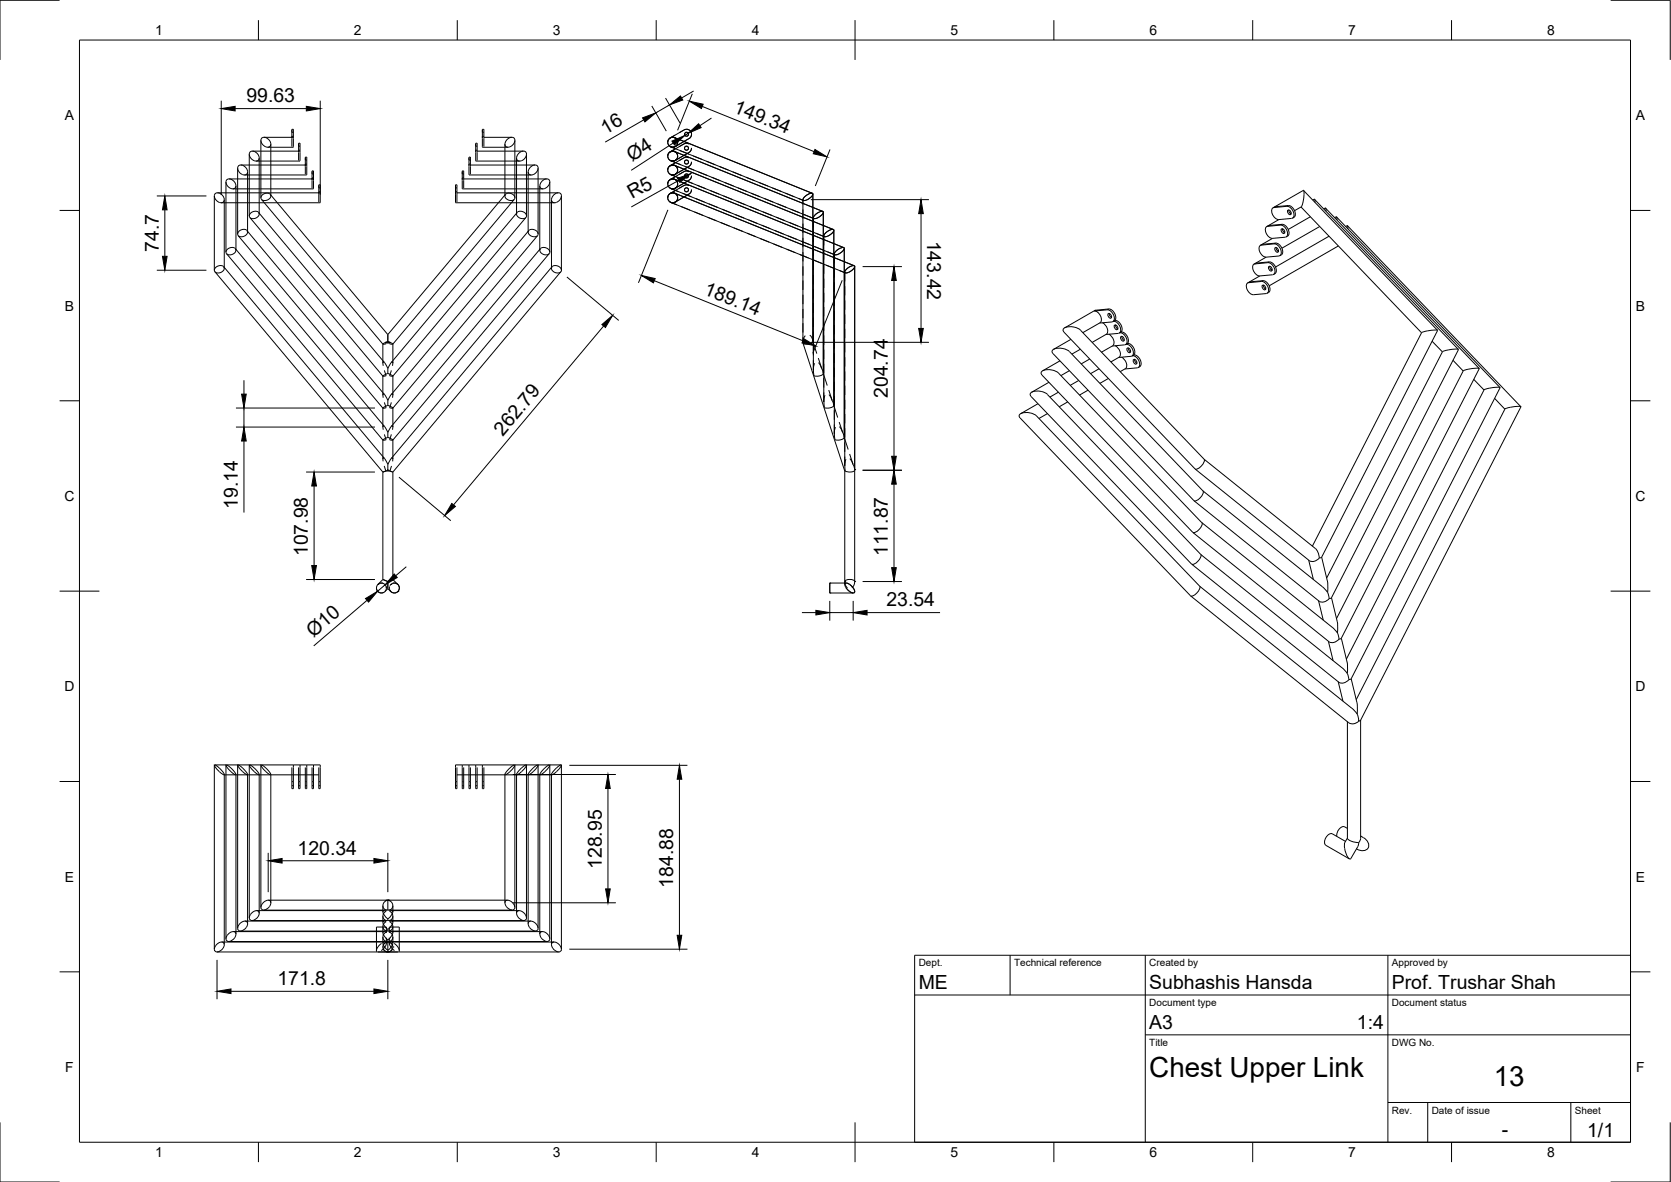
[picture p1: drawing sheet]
<svg xmlns="http://www.w3.org/2000/svg" width="420mm" height="297mm" viewBox="0 0 420 297" stroke-linecap="round" stroke-linejoin="round" font-family="sans-serif">
<!-- layer: Hidden -->
<g fill="none" stroke="#000" stroke-width=".25">
<path d="M62.7 38.8a1.66 1.66 0 0 0 2.3 1.5l.2-.6M65.6 35.3a1.66 1.66 0 0 0 2.3 1.5l.2-.6M65.6 38h2.5M67.3 37h.8M73.4 34.5h.1M73.4 32.7v.5h.4M73.8 36.8v.2M73.8 34.3h-.4v.4M75.1 38h.1M75.1 36.2v.5h.3M75.4 37.7h-.3v.4M76.8 39.7v.5h.3"/>
<path d="M117.9 39.7v.5h.4M119.6 36.2v.5h.4M120 37.7h-.4v.4M121.3 32.7v.5h.4M121.7 34.3h-.4v.4M127 38h2.5M127 37h.7M129.5 35.3a1.61 1.61 0 0 1-2.4 1.4l-.1-.5M132.4 38.8a1.6 1.6 0 0 1-2.4 1.4l-.1-.5M167.9 35.9l.2 .6 .6 .4M167.9 39.4l.2 .5 .6 .5M168.5 36.8l.6 .2 .7-.2"/>
<path d="M168.5 38.1h.1M168.5 38.1l-.5 .5-.1 .7M168.5 34.7l.7-.2 .6 .2M168.5 34.7l-.5 .5-.1 .6M168.5 38.1l.7-.1 .6 .2M168.7 36.9l1.2 .5M169.1 38l-.6 .1M169.1 37h.1M169.1 38h.1M169.1 34.5h.1M169.6 38.1l.6 .4 .2 .6M169.6 38.1a1.25 1.25 0 0 1 .8 1.1 1.25 1.25 0 0 1-.6 1.1"/>
<path d="M169.6 34.6l.6 .4 .2 .6M169.6 38.1l-.5-.1-.8 .3M169.6 34.6l-.7-.1-.6 .3M169.6 38.1l2.4 .9-2.2 1.3M169.6 34.6l2.4 .9-2.2 1.3M169.7 37.5l-1.2 .6M169.7 34l-1.2 .7M170 36.7l-.6 .3-.7-.1M170.4 35.7l-.2 .7-.4 .4M170.4 39.2l-.2 .6-.4 .5M171 37.9l2.2 .8M172.6 32.5l-1.8 .9"/>
<path d="M172.6 33.2a.51 .51 0 0 1 .5 .5 .51 .51 0 0 1-.5 .6M173.2 38.3l-.4 .3M173.3 36.2l-1.1-.1-2.3 1.3M173.3 39.7l-1.1-.2-2.3 1.4M173.9 37.2l-.2 .6-.5 .5 .5-.5zM174.3 39.2l2.2 .9M53.9 49.2a1.66 1.66 0 0 0 2.3 1.5l.2-.5M55.6 51h.8M56.8 45.7a1.67 1.67 0 0 0 2.3 1.6l.2-.6M56.8 48.5h2.5M56.8 51h2.5M58.5 47.5h.8"/>
<path d="M59.8 42.3a1.66 1.66 0 0 0 2.2 1.5l.3-.6M59.8 45h2.5M59.8 47.5h2.5M59.8 48.5h2.5M59.8 51h2.5M61.5 44h.8M62.1 58a1.25 1.25 0 0 1-.4 1.2 1.25 1.25 0 0 1-1.2 .3l-.6-.3M62.3 58.1v.2M62.7 41.5h2.5M62.7 44h2.5M62.7 45h2.5M62.7 47.5h2.5"/>
<path d="M62.7 48.5h2.5M62.7 51h2.5M64.4 40.5h.8M65 53.4a1.25 1.25 0 0 1-.3 1.3 1.25 1.25 0 0 1-1.3 .2l-.6-.2M65.2 53.6v.2M65.6 40.5h2.5M65.6 41.5h2.5M65.6 44h2.5M65.6 45h2.5M65.6 47.5h2.5M65.6 48.5h2.5M66.5 51h3.2"/>
<path d="M68 48.9a1.34 1.34 0 0 1-.6 1.3 1.34 1.34 0 0 1-1.5 .1l-.2-.2M68.1 49v.2M75.4 40.3v.2M76.8 41.5h.1M77.1 43.8v.2M77.1 41.2h-.3v.4M78.5 45h.1M78.5 43.1v.6h.3M78.8 47.3v.2M78.8 44.7h-.3v.4M80.2 48.5h.1M80.2 46.6v.6h.3"/>
<path d="M80.5 50.8v.2M80.5 48.2h-.3v.4M114.5 46.6v.6h.4M114.9 48.2h-.4v.4M116.2 43.1v.6h.4M116.6 44.7h-.4v.4M118.3 41.2h-.4v.4M125.3 51h3.3M127 40.5h2.5M127 41.5h2.5M127 44h2.5M127 45h2.5"/>
<path d="M127 47.5h2.5M127 48.5h2.5M127 49v.2M127.1 48.9a1.34 1.34 0 0 0 .5 1.3 1.34 1.34 0 0 0 1.5 .1l.2-.2M129.9 40.5h.8M129.9 41.5h2.5M129.9 44h2.5M129.9 45h2.5M129.9 47.5h2.5M129.9 48.5h2.5M129.9 51h2.5M129.9 53.6v.2"/>
<path d="M130 53.4a1.25 1.25 0 0 0 .4 1.3 1.25 1.25 0 0 0 1.3 .2l.5-.2M132.8 44h.8M132.8 45h2.5M132.8 47.5h2.5M132.8 48.5h2.5M132.8 51h2.5M132.8 58.1v.2M132.9 58a1.25 1.25 0 0 0 .4 1.2 1.25 1.25 0 0 0 1.3 .3l.6-.3M135.3 42.3a1.59 1.59 0 0 1-2.3 1.4l-.2-.5M135.7 47.5h.8M135.7 48.5h2.5M135.7 51h2.5"/>
<path d="M138.2 45.7a1.64 1.64 0 0 1-2.3 1.5l-.2-.5M138.7 51h.7M141.2 49.2a1.6 1.6 0 0 1-2.4 1.5l-.1-.5M167.9 46.3l.2 .7 .6 .4M167.9 49.8l.2 .6 .6 .5M167.9 42.8l.2 .6 .6 .5M168.5 40.3l.6 .2 .7-.2M168.5 43.8l.6 .2 .7-.2M168.5 47.3l.6 .2 .7-.2M168.5 50.7l.6 .3 .7-.2M168.5 41.6h.1M168.5 41.6l-.5 .6-.1 .6"/>
<path d="M168.5 45.1h.1M168.5 45.1l-.5 .6-.1 .6M168.5 48.6h.1M168.5 48.6l-.5 .6-.1 .5M168.5 41.6l.7-.1 .6 .2M168.5 45.1l.7-.1 .6 .2M168.5 48.6l.7-.1 .6 .1M168.7 40.4l2.5 1M168.7 43.9l2.2 .9M168.7 47.4l1.8 .7M168.7 50.9l1.5 .6M169.1 41.5l-.6 .1"/>
<path d="M169.1 45l-.6 .1M169.1 48.5l-.6 .1M169.1 40.5h.1M169.1 44h.1M169.1 47.5h.1M169.1 51h.1M169.1 41.5h.1M169.1 45h.1M169.1 48.5h.1M169.6 41.6l.6 .4 .2 .6M169.6 41.6a1.25 1.25 0 0 1 .8 1 1.25 1.25 0 0 1-.6 1.2M169.6 45a1.25 1.25 0 0 1 .8 1.1 1.25 1.25 0 0 1-.6 1.2"/>
<path d="M169.6 48.5l.6 .5 .2 .6M169.6 41.6l-.7-.1-.6 .3M169.6 45h-.7l-.6 .3M169.6 48.5h-.7l-.6 .3M169.6 41.6l2.4 .9-2.2 1.3M169.6 45l2.4 1-2.2 1.3M169.6 48.5l2.4 1-2.2 1.3M169.6 48.5a1.26 1.26 0 0 1 .2 2.3M169.7 40.9l-1.2 .7M169.7 44.4l-1.2 .7M169.7 47.9l-1.2 .7M170 40.2l-.6 .3-.7-.1"/>
<path d="M170 43.7l-.6 .2h-.7M170 47.2l-.6 .2h-.7M170 50.6l-.6 .3h-.7M170.4 42.7l-.2 .6-.4 .5M170.4 49.6l-.2 .7-.4 .5M171.3 51.9l2.2 .9M171.6 48.6l2.2 .9M172 45.2l2.2 .9M172 43.1l.7-.1 .6 .2-.6-.2zM172 43.1l-2.1 1.3M172 43.1l-1.2 .7M172.3 41.9l2.2 .9"/>
<path d="M173.2 45.3l-.4 .3M173.3 46.7l-.6-.3-.5 .1-2.3 1.3M173.9 40.7l-.3 .8-.8 .6M173.9 44.2l-.2 .6-.5 .5 .5-.5zM173.9 47.6l-.3 .9-.8 .5M174.6 53.2l2.2 1M174.9 49.9l2.2 .9M175.3 46.6l2.2 .8M175.6 43.2l2.2 .9M177.6 40.5l2.2 .9M177.9 54.6l2.2 .9M178.2 51.2l2.3 .9"/>
<path d="M178.6 47.9l2.2 .9M178.9 44.5l2.2 .9M180.9 41.9l2.3 .8M181.2 55.9l2.2 .9M181.6 52.6l2.2 .9M181.9 49.2l2.2 .9M182.2 45.9l2.3 .9M184.3 43.2l2.2 .9M184.5 57.3l2.3 .9M184.9 53.9l2.2 .9M185.2 50.6l2.2 .9M185.6 47.2l2.2 .9"/>
<path d="M187.6 44.5l2.2 .9M187.9 58.6l2.2 .9M188.2 55.3l2.2 .8M188.5 51.9l2.3 .9M188.9 48.6l2.2 .9M190.9 45.9l2.2 .9M191.2 60l2.2 .8M191.5 56.6l2.2 .9M191.9 53.2l2.2 .9M192.2 49.9l2.2 .9M194.2 47.2l2.2 .9M194.8 57.9l2.2 .9"/>
<path d="M195.2 54.6l2.2 .9M195.5 51.2l2.2 .9M197.5 48.5l2.2 1M198.1 59.3l2.2 .9M198.5 55.9l2.2 .9M198.8 52.6l2.2 .9M201.8 57.3l2.2 .9M201.9 51.1l2.5 1v2.7M201.9 54.6l2.5 1v2.7M201.9 58.1l2.5 1v2.7M201.9 50.2v15.5M203.5 48.7l-.5 .2a1.55 1.55 0 0 0-1 1.4l-1.2-.4"/>
<path d="M203.5 48.7l-.5 .2a1.52 1.52 0 0 0-1 1.4 2.53 2.53 0 0 0 2.4-1.5M204.3 48.6l-.8 .1M204.5 55.7l2.5 1v2.7M204.5 59.1l2.5 1.1v2.7l-2.2-1M204.5 54.7v7.2M206.1 53.2l-.5 .3a1.15 1.15 0 0 0-.9 1.4l-2.6-1M206.1 53.2l-.5 .3a1.45 1.45 0 0 0-1 1.4 2.53 2.53 0 0 0 2.4-1.6M206.9 53.1l-.8 .1M207.1 59.3v7.1M208.7 57.8l-.5 .2a1.15 1.15 0 0 0-.9 1.5l-2.2-.9M208.7 57.8l-.7 .4a1.18 1.18 0 0 0-.8 1.2 2.56 2.56 0 0 0 2.5-1.5M209.5 57.7l-.8 .1"/>
<path d="M56.3 67a1.36 1.36 0 0 1-.6 1.4 1.36 1.36 0 0 1-1.5 .1l-.2-.2M56.4 67.2v.2M59.2 62.5a1.34 1.34 0 0 1-.6 1.4 1.34 1.34 0 0 1-1.5 0l-.1-.2M59.3 62.7v.2M135.7 62.7v.2M135.9 62.5a1.34 1.34 0 0 0 .5 1.4 1.34 1.34 0 0 0 1.5 0l.2-.2M138.7 67.2v.2M138.8 67a1.36 1.36 0 0 0 .6 1.4 1.36 1.36 0 0 0 1.4 .1l.2-.2M194.5 61.3l2.2 .9M197.8 62.6l2.2 .9M201.1 64l2.2 .8M201.4 60.6l2.3 .9"/>
<path d="M201.9 61.6l2.5 1v2.7M201.9 66.9v2.4M201.9 70.5v2.4M201.9 74v2.4M201.9 77.6v2.4M204.4 65.3l2.2 .9M204.5 62.6l2.5 1.1v2.6M204.5 61.9v3.4M204.5 65.5v2.4M204.5 69.1v2.4M204.5 72.7v2.3M204.5 76.2v2.4"/>
<path d="M204.5 79.8v2.4M207.1 66.4v2.4M207.1 70v2.4M207.1 73.6v2.4M207.1 77.2v2.3M207.1 60.2l2.6 1v2.7M207.1 63.7l2.6 1v2.7M207.7 66.6l2.2 .9M209.8 63.8v6M209.8 71v2.3M209.8 74.5v2.4M209.8 78.1v2.4"/>
<path d="M209.8 64.8l2.5 1v2.7M211.3 62.3l-.4 .3a1.55 1.55 0 0 0-1.1 1.4l-1.7-.7M211.3 62.3l-.6 .4a1.22 1.22 0 0 0-.8 1.3 2.56 2.56 0 0 0 2.4-1.6M212.1 62.2l-.8 .1M212.4 68.4v2.3M212.4 71.9v2.4M212.4 75.5v2.3M212.4 79v2.4M214 66.9l-.7 .4a1.02 1.02 0 0 0-.8 1.3l-1.4-.6M214 66.9l-.7 .4a1.22 1.22 0 0 0-.8 1.2h.8l.7-.4 .9-1.1M214.8 66.8l-.8 .1M96.3 94.5h.1"/>
<path d="M96.3 90.6v.7M96.3 98.7v.6M96.6 93.1l.5 1.3-.8 .1M96.7 91.1l-.3-.2-.1 .1 .1 .9M96.7 99.2l-.3-.2v1M97 86h.5M97 86l.1 .4-.8 .1M97 86l.5 .2M97.5 86h.6M97.5 84.1v1.9M97.5 86v.2M98.1 86l-.6 .2"/>
<path d="M98.1 86l-.1 .4 .8 .1M98.4 91.1l.2-.2 .1 .1v.9M98.4 99.2l.3-.2v1M98.4 93.1l-.4 1.3 .8 .1M98.8 90.6v.7M98.8 98.7v.6M98.8 86.5h.1M98.8 94.5h.1M201.9 86v.2M201.9 81.2v2.4M201.9 84.8v1.2M202.5 84.4l-.4 .6-.2 1"/>
<path d="M203.6 84.2l.5 .6 .3 1.1M204.5 90.5v2.5l.3-1.7M204.5 83.4v2.4M204.5 86.9v2.4M204.5 86.2l.9 2.7M205.8 90l.8 2.6M205.8 91.1l.8 1.5M206.6 92.6l.4 1.2M207 93.8v.1M207.1 98.6v2.4l.4-1.7M207.1 80.7v2.4M207.1 84.3v2.4"/>
<path d="M207.1 87.9v2.4M207.1 91.4v2.4M207.1 95v2.4M207.1 94.2l.9 2.7M208.4 98l.9 2.7M208.4 99.2l.9 1.5M209.8 81.7v2.3M209.8 85.2v2.4M209.8 88.8v2.4M209.8 92.4v2.4M209.8 96v2.3M209.8 99.5v2.4"/>
<path d="M212.4 82.6v2.4M212.4 86.2v2.3M212.4 89.8v2.3M212.4 93.3v2.4M212.4 96.9v2.4M96.3 102.6h.1M96.3 106.7v.6M96.3 114.7v.7M96.6 117.1l.4 1.2M96.6 101.1l.5 1.4h-.8M96.6 109.2l.5 1.3-.8 .1M96.7 107.2l-.3-.2v1"/>
<path d="M96.7 115.2l-.3-.2-.1 .1v.8M97 118.3l-.7 .3M97 118.3h1M98 118.3l.8 .3M98.4 107.2l.3-.2v1M98.4 115.2l.2-.2 .1 .1v.8M98.4 101.1l-.4 1.4h.8M98.4 109.2l-.4 1.3 .8 .1M98.4 117.1l-.4 1.2M98.8 102.6h.1M98.8 106.7v.6M98.8 114.7v.7"/>
<path d="M209.3 100.7l.3 1.2M209.6 101.9h.1M209.8 106.7v2.3l.3-1.6M209.8 103.1v2.4M209.8 102.3l.8 2.6M211 106.1l.9 2.6M211.1 107.2l.8 1.5M211.9 108.7l.4 1.3M212.3 109.9v.1M212.4 114.8v2.3l.3-1.7M212.4 100.5v2.3M212.4 104v2.4"/>
<path d="M212.4 107.6v2.4M212.4 111.2v2.4M212.4 110.3l.9 2.7M212.5 118.3l-.1 .1M213.6 114.1l.9 2.6M213.7 115.3l.8 1.4M214.5 116.7l.4 1.3M214.9 118h.1M214.9 118v.2M94.7 147.8a1.25 1.25 0 0 0 1.8 1.1M95.3 146.7a1.25 1.25 0 0 1 1.9 1.1M96.3 145.6l1.2 .5"/>
<path d="M96.3 146.6l-.7-.1-.6 .4M97.1 147.4v.6l-.3 .7M97.5 146.1v1.8M98 147.4l-.1 .6 .4 .7M98 148.3a1.25 1.25 0 0 0 2 .4M98.3 146.9h.1M98.8 146.6l.6-.1 .6 .4a1.25 1.25 0 0 0-2 .3M98.8 145.6l-1.3 .5M208.6 146.5h.1M208.6 149h.1M212.4 146.1l.2 1 .5 .6M212.4 146.1h.1"/>
<path d="M212.4 146.5v.4M212.5 146.6a2.09 2.09 0 0 1 2.3 1.6l.1 .5M212.7 147.7l1 1M212.8 146.5a.68 .68 0 0 0-.4 .6 .68 .68 0 0 0 .4 .7l.9 .9M213.7 148.7l.8 .3zM214.9 146.1l-.2 1-.5 .6M214.9 146.1h.1M54 192.2a4.9 4.9 0 0 1 2.4 2.5h-.1M56.4 194.6v.1M56.9 192.2a4.9 4.9 0 0 1 2.4 2.5h-2.5M59.3 194.6v.1M59.8 192.2a5.1 5.1 0 0 1 2.4 2.5h-2.4"/>
<path d="M62.3 194.6v.1M62.8 192.2a4.9 4.9 0 0 1 2.4 2.5h-2.5M65.2 194.6v.1M65.7 192.2a4.9 4.9 0 0 1 2.4 2.5h-2.5M68.1 194.6v.1M73.4 196.4h.4M73.4 197.4h.4M73.4 194.7h.4M75.1 196.4h.3M75.1 197.4h.3M75.1 194.7h.3M76.8 196.4h.3"/>
<path d="M76.8 197.4h.3M76.8 194.7h.3M78.5 196.4h.3M78.5 197.4h.3M78.5 194.7h.3M80.2 196.4h.3M80.2 197.4h.3M114.5 196.4h.4M114.5 197.4h.4M116.2 196.4h.4M116.2 197.4h.4M116.2 194.7h.4"/>
<path d="M117.9 196.4h.4M117.9 197.4h.4M117.9 194.7h.4M119.6 196.4h.4M119.6 197.4h.4M119.6 194.7h.4M121.3 196.4h.4M121.3 197.4h.4M121.3 194.7h.4M127 194.6v.1M129.3 192.2a4.9 4.9 0 0 0-2.3 2.5h2.5M129.9 194.6v.1"/>
<path d="M132.3 192.2a4.9 4.9 0 0 0-2.4 2.5h2.5M132.8 194.6v.1M135.2 192.2a5.1 5.1 0 0 0-2.4 2.5h2.5M135.7 194.6v.1M138.1 192.2a4.9 4.9 0 0 0-2.3 2.5h2.4M138.7 194.6v.1M141.1 192.2a4.9 4.9 0 0 0-2.4 2.5M55.7 236.7h.7M56.4 237.4a.86 .86 0 0 0-.7-.7 .86 .86 0 0 0-.9 .4l-.6 .6-.3 .9M58.7 234.1h.6M59.3 234.8a.88 .88 0 0 0-.7-.7 .88 .88 0 0 0-.9 .3l-.7 .9-.2 .6M61.6 231.5h.7"/>
<path d="M62.3 232.1a.88 .88 0 0 0-.7-.7 .88 .88 0 0 0-1 .4l-.7 .8-.1 .7M64.5 228.8h.7M65.2 229.5a.86 .86 0 0 0-.7-.7 .86 .86 0 0 0-.9 .4l-.6 .6-.3 .9M67.4 226.2h.7M68.1 226.9a.87 .87 0 0 0-.7-.7 .87 .87 0 0 0-.9 .4l-.7 .8-.2 .7M94.7 234v-1h2.5v1.4M94.7 234.1v2.5M94.7 236.7v2.2M95 239.2h5M95.9 237.1h-.1a1.96 1.96 0 0 0-1 2M96.3 229.2a.46 .46 0 0 1 .3-.4 .46 .46 0 0 1 .5 .2 1.21 1.21 0 0 0-.8 1.3 1.21 1.21 0 0 0 1.1 1M96.3 231.8a.46 .46 0 0 1 .3-.4 .46 .46 0 0 1 .5 .2 1.22 1.22 0 0 0-.8 1.3 1.22 1.22 0 0 0 1.1 1.1"/>
<path d="M96.3 234.4a.46 .46 0 0 1 .3-.3 .46 .46 0 0 1 .5 .1 1.22 1.22 0 0 0-.8 1.3 1.22 1.22 0 0 0 1.1 1.1M96.3 238h.1M96.3 227.6v1.1M96.3 230.2v1.1M96.3 232.9v1.1M96.3 235.5v1.1M96.3 228.8h.3M96.3 231.5h.3M96.3 234.1h.3M96.3 236.7h.3M96.4 238.6l.4 .4 .7 .2M96.8 236.7h.7"/>
<path d="M97 226.3l.1 .1a1.21 1.21 0 0 0-.8 1.3 1.21 1.21 0 0 0 1.1 1M97 236.8a.44 .44 0 0 0-.4-.1 .44 .44 0 0 0-.3 .4M97 236.8a1.25 1.25 0 0 0-.7 1.4 1.25 1.25 0 0 0 1.2 1M97 236.8a2.02 2.02 0 0 1-1.1 2.1M97 236.8h1M97.2 235.6v1.5M97.4 226.2h.3M97.5 226.2l.6 .1M97.5 226.2l-.5 .1M97.5 236.7v2.1M97.5 236.7l-.7 .2-.4 .5M97.5 236.7l.7 .2 .4 .5"/>
<path d="M97.5 239.2h.1M97.9 235.6v1.5M98 236.8a.44 .44 0 0 1 .5-.1 .44 .44 0 0 1 .3 .4M98 236.8a1.25 1.25 0 0 1 .8 1.4 1.25 1.25 0 0 1-1.2 1M98 236.8a2.02 2.02 0 0 0 1.2 2.1M98.1 226.3l-.1 .1a1.21 1.21 0 0 1 .8 1.3 1.21 1.21 0 0 1-1.1 1M98.4 228.8h.4M98.4 231.5h.4M98.4 234.1h.4M98.4 236.7h.4M98.6 238.6l-.4 .4-.7 .2M98.8 229.2a.46 .46 0 0 0-.4-.4 .46 .46 0 0 0-.4 .2 1.21 1.21 0 0 1 .8 1.3 1.21 1.21 0 0 1-1.1 1"/>
<path d="M98.8 231.8a.46 .46 0 0 0-.4-.4 .46 .46 0 0 0-.4 .2 1.22 1.22 0 0 1 .8 1.3 1.22 1.22 0 0 1-1.1 1.1M98.8 234.4a.46 .46 0 0 0-.4-.3 .46 .46 0 0 0-.4 .1 1.22 1.22 0 0 1 .8 1.3 1.22 1.22 0 0 1-1.1 1.1M98.8 238h.1M98.8 227.6v1.1M98.8 230.2v1.1M98.8 232.9v1.1M98.8 235.5v1.1M99.1 237.1h.1a1.96 1.96 0 0 1 1.1 2M100.4 234v-1h-2.5v1.4M100.4 234.1v2.5M100.4 236.7v2.2M127 226.9a.87 .87 0 0 1 .6-.7 .87 .87 0 0 1 .9 .4l.8 .8 .2 .7"/>
<path d="M127 226.2h.6M129.9 229.5a.86 .86 0 0 1 .7-.7 .86 .86 0 0 1 .9 .4l.6 .6 .3 .9M129.9 228.8h.7M132.8 232.1a.88 .88 0 0 1 .7-.7 .88 .88 0 0 1 .9 .4l.7 .8 .2 .7M132.8 231.5h.7M135.7 234.8a.88 .88 0 0 1 .7-.7 .88 .88 0 0 1 .9 .3l.7 .9 .2 .6M135.7 234.1h.7M138.7 237.4a.86 .86 0 0 1 .6-.7 .86 .86 0 0 1 1 .4l.5 .6 .4 .9M138.7 236.7h.6"/>
<circle cx="172.6" cy="37.2" r=".5"/>
<circle cx="172.6" cy="47.7" r=".5"/>
<circle cx="172.6" cy="40.7" r=".5"/>
<circle cx="172.6" cy="44.2" r=".5"/>
</g>
<!-- layer: Visible -->
<g fill="none" stroke="#000" stroke-width=".25">
<path d="M62.7 38.8v15.5M62.7 38.7a1.05 1.05 0 0 1 .9-.7 1.05 1.05 0 0 1 1 .5l.6 1.2M63.5 38h2.1M65.2 39.7v13.9M66.4 34.5h7M68.1 38h7M68.1 37h5.7M73.4 34.8v2M73.4 32.5h.4M73.4 32.5v2.3M73.8 34.8v2M73.8 32.5v2.3"/>
<path d="M75.1 36h.3M75.1 36v4.3M75.4 36v4.3M119.6 36h.4M119.6 36v4.3M120 38h7M120 36v4.3M121.3 34.8v2M121.3 32.5h.4M121.3 37h5.7M121.3 36.8v.2M121.3 32.5v2.3"/>
<path d="M121.7 34.8v2M121.7 34.5h7M121.7 32.5v2.3M129.5 38h2.1M129.5 35.3v14.4M129.5 35.3a.9 .9 0 0 0-.7-.9 .9 .9 0 0 0-1 .4 1.89 1.89 0 0 0-.8 1.4v12.8M129.9 39.7v13.9M132.4 38.8v15.5M132.4 38.7a.9 .9 0 0 0-.7-.8 .9 .9 0 0 0-1 .4 1.89 1.89 0 0 0-.8 1.4M169.1 38h.1M169.1 34.5h.1M169.2 38l.4 .1a1.26 1.26 0 0 0-1.6 .6 1.26 1.26 0 0 0 .7 1.7"/>
<path d="M169.6 38.1l37.3 15M169.9 37.4l-1.4 .7M172 32.7l-3.5 2M172 32.6a1.26 1.26 0 0 1 1.7 .5 1.26 1.26 0 0 1-.4 1.7M172.6 32.5a1.26 1.26 0 0 1 1.2 .9 1.26 1.26 0 0 1-.5 1.4M172.6 33.2a.5 .5 0 0 0-.5 .5 .5 .5 0 0 0 .5 .5M172.8 38.6l-.8 .4M173.2 34.8l-1.2 .7M54.7 48.5h2.1M56.4 51h.4M56.8 45.7v17.7M56.8 45.7a1.05 1.05 0 0 1 .9-.8 1.05 1.05 0 0 1 1.1 .6l.5 1.2v16"/>
<path d="M57.6 45h2.2M59.3 47.5h.5M59.3 48.5h.5M59.3 51h.5M60.5 41.5h2.2M62.3 43.2v14.9M62.3 44h.4M62.3 45h.4M62.3 47.5h.4M62.3 48.5h.4M62.3 51h.4M62.3 43.2a1.73 1.73 0 0 0-2.3-1.6l-.2 .6v16.6"/>
<path d="M62.8 54.7l33.5 39.8M65 53.4l31.7 37.7 .8 1.5M65.1 53.4a1.49 1.49 0 0 0-2.4 1l.1 .2M65.2 40.5h.4M65.2 41.5h.4M65.2 44h.4M65.2 45h.4M65.2 47.5h.4M65.2 48.5h.4M65.2 51h1.3M68.1 49v-12.8a1.73 1.73 0 0 0-2.3-1.5l-.2 .6v14.4M68.1 40.5h7.3"/>
<path d="M68.1 41.5h8.7M68.1 44h9M68.1 45h10.4M68.1 47.5h10.7M68.1 48.5h12.1M69.7 51h10.8M76.8 43.8v-4.3h.3v4.3M78.5 45.3v2M78.5 45.3v-2.4l.3 .1v2.3M78.8 45.3v2M80.2 50.8v-4.4h.3v4.4M114.9 50.8v-4.4h-.4v4.6h10.8"/>
<path d="M114.9 48.5h12.1M116.2 45.3v2.2h10.8M116.2 45.3v-2.3l.4-.1v2.4M116.6 45.3v2M116.6 45h10.4M118.3 43.8v-4.3h-.4v4.5h9.1M118.3 41.5h8.7M119.6 40.3v.2h7.4M128.6 51h1.3M129.5 40.5h.4M129.5 41.5h.4M129.5 44h.4"/>
<path d="M129.5 45h.4M129.5 47.5h.4M129.5 48.5h.4M130 53.4a1.49 1.49 0 0 1 2.4 1l-.1 .2M130 53.4l-31.6 37.7a2.97 2.97 0 0 0-.9 2.7l1.3 .7v4.2M132.2 54.7l-33.4 39.8M132.4 41.5h2.1M132.4 44h.4M132.4 45h.4M132.4 47.5h.4M132.4 48.5h.4M132.4 51h.4"/>
<path d="M135.3 45h2.2M135.3 47.5h.4M135.3 48.5h.4M135.3 51h.4M135.3 42.3v16.5M135.3 42.2a.9 .9 0 0 0-.6-.8 .9 .9 0 0 0-1 .4 1.89 1.89 0 0 0-.9 1.4v14.9M135.7 46.7v16M138.2 48.5h2.2M138.2 51h.5M138.2 45.7v17.7M138.3 45.7a.9 .9 0 0 0-.7-.8 .9 .9 0 0 0-1 .4 1.89 1.89 0 0 0-.9 1.4M168.7 40.4l36 14.5a2.49 2.49 0 0 0 2.3-1.7l-.1-.1"/>
<path d="M169.1 41.5h.1M169.1 45h.1M169.1 48.5h.1M169.2 44.9l.4 .1a1.26 1.26 0 0 0-1.6 .7 1.26 1.26 0 0 0 .7 1.7l41.2 16.6M169.2 41.5h.4M169.2 48.4l.4 .1M169.6 41.6l39.9 16.1M169.6 45l42.5 17.2M169.6 41.5a1.26 1.26 0 0 0-1.6 .7 1.26 1.26 0 0 0 .7 1.7l38.6 15.6a2.49 2.49 0 0 0 2.4-1.7l-.2-.1M169.9 40.9l-1.4 .7M169.9 44.4l-1.4 .7M169.9 47.8l-1.4 .8"/>
<path d="M172.8 42.1l-.8 .4M172.8 45.6l-.8 .4M172.8 49l-.8 .5M201.9 50.3v.8M201.9 53.8v.8M201.9 57.3v.8M204.3 48.6l-34.7-14a1.26 1.26 0 0 0-1.6 .7 1.26 1.26 0 0 0 .7 1.6l33.3 13.5M204.4 54.8l.1 .9v-.8M204.4 58.3l.1 .8v-.7M204.4 48.8v3.3l2.5 1M204.4 48.8l-.1-.2 .1 .1a2.49 2.49 0 0 1-2.4 1.7M206.9 53.1l.1 .2"/>
<path d="M207 53.3v3.4l2.5 1M207 59.4l.1 .8v-.8M209.5 57.7l.2 .2M209.7 57.9v3.3l2.4 1M319.1 56.7l3.3-.3a2.01 2.01 0 0 1 1.4 2.9l-.4 .2M320 59.9l-3.1 1.8M320.1 52.2l7.6-4.4a6.3 6.3 0 0 1-.5 4.2l-1.7 .9M320.3 52.2l3.3-.4a2.06 2.06 0 0 1 1.5 3l-.3 .1M320.3 52.1a1.27 1.27 0 0 0-.2 2.1 1.71 1.71 0 0 0 1.4 1M321.5 55.2l-3 1.7M322 56.6l-3.3 .3M322 56.6a2.06 2.06 0 0 1 1.5 2.9l-3.6 .4a2.09 2.09 0 0 1-1.4-2.9l.2-.1"/>
<path d="M322.2 57.6a.67 .67 0 0 1 .7 .3 .67 .67 0 0 1-.1 .8l-.5-.4zM322.5 57.5l.1 .6 .5 .4M323 58.2l-.2 .1M323.8 52.8a.67 .67 0 0 1 .7 .4 .67 .67 0 0 1-.1 .8l-.5-.4zM323.9 51.7l-3.2 .3M324 51.7a2.01 2.01 0 0 1 1.4 2.9l-.4 .2M324.1 52.8l.1 .6 .4 .4M324.6 53.5l-.2 .1M324.8 54.9l-3.3 .3M327.1 52l30.3 31.6M327.8 47.9l33.7 35.2-29.2 56.9-.6 .2M329.5 54.5l-5.6 3.2"/>
<path d="M330.1 50.3l.4-.2 .1 .8M330.5 50.1l36.2 37.7M331.8 56.9l-9.5 5.5M333.2 52.3l-.4 .2M333.2 52.3l.2 .8M333.3 52.3l38.6 40.3M334.2 59.4l-13.5 7.7M335.6 54.7l.5-.2 .1 .8M336 54.5l41.2 42.9M338.3 56.9l.5-.2 .1 .8M338.8 56.7l43.6 45.5M56.3 67l40.4 48.2 .8 1.5"/>
<path d="M56.3 67a1.49 1.49 0 0 0-2.4 1l42.4 50.6v27l-1.3 1.3M56.4 67.2v-17a1.73 1.73 0 0 0-2.3-1.6l-.2 .6v18.7M59.2 62.5l37.5 44.7 .8 1.5M59.2 62.5a1.49 1.49 0 0 0-2.4 1l39.5 47.1v4.1M135.9 62.5l-37.5 44.7a2.97 2.97 0 0 0-.9 2.7M135.9 62.5a1.49 1.49 0 0 1 2.4 1l-39.5 47.1M138.7 67.2v-17a1.64 1.64 0 0 1 2.3-1.5l.2 .5v18.7M138.8 67l-40.4 48.2a2.88 2.88 0 0 0-.8 2.8h-.1M138.8 67a1.49 1.49 0 0 1 2.4 1l-.2 .3M141 68.3l-42.2 50.3M201.9 60.8v.8M201.9 64.3v21.9"/>
<path d="M204.4 61.8l.1 .8v-.7M204.4 65.3v20.6M204.5 65.3v27.7M207 62.9l.1 .8v-.8M207 66.3l.1 27.9M207.1 66.4v34.6M209.7 63.9l.1 .9v-.8M209.7 67.4v34.5M209.8 67.5v41.5M212.2 62.2l.1 3.6 2.5 1-45.2-18.3a1.26 1.26 0 0 0-1.6 .7 1.26 1.26 0 0 0 .7 1.7l43.9 17.7a2.49 2.49 0 0 0 2.3-1.7l-.1-.1 .1 .2M212.2 62.2l.1 .1a2.49 2.49 0 0 1-2.4 1.7M212.3 68.5v41.5"/>
<path d="M212.4 68.5v48.6M214.9 67v79.1a1.79 1.79 0 0 0-2.5 0M275.2 78.2a2.01 2.01 0 0 1 1.4 2.9l-4.3 2.5M278.4 77.9l-3.2 .3M278.4 77.9a2.06 2.06 0 0 1 1.5 2.9l-3.4 .4M278.6 78.9a.67 .67 0 0 1 .8 .3 .67 .67 0 0 1-.1 .8l-.6-.4zM278.9 78.8l.2 .6 .4 .4M313.9 71l3.3-.3a2.06 2.06 0 0 1 1.5 2.9l-.3 .2M314 71a1.27 1.27 0 0 0-.2 2.1 1.71 1.71 0 0 0 1.3 .9l3.3-.2M314.3 70.8l3.3-.3a2.01 2.01 0 0 1 1.4 3M315.9 66.1l3.3-.3a2.01 2.01 0 0 1 1.4 3l-.4 .2M316.8 69.3l-3.1 1.8"/>
<path d="M316.9 61.7l3.5-.4a2.06 2.06 0 0 1 1.5 2.9l-3.6 .4a2.09 2.09 0 0 1-1.4-2.9zM317.4 71.7a.67 .67 0 0 1 .7 .3 .67 .67 0 0 1-.1 .8l-.5-.4zM317.5 61.4l3.3-.3a2.01 2.01 0 0 1 1.4 2.9M317.7 71.7l.1 .5 .5 .4M318.2 72.3l-.2 .2M318.3 64.6l-3 1.8M319 73.5l-.4 .2M319 67a.67 .67 0 0 1 .8 .3 .67 .67 0 0 1-.1 .8l-.6-.4zM319.3 66.9l.1 .6 .5 .4M319.8 67.6l-.2 .2M320 69a1.27 1.27 0 0 0 .2-2.1 1.71 1.71 0 0 0-1.4-.9l-3.3 .3a1.25 1.25 0 0 0-.1 2.1 1.71 1.71 0 0 0 1.3 .9l3.3-.2M320.6 62.3a.67 .67 0 0 1 .7 .3 .67 .67 0 0 1-.1 .8l-.5-.4z"/>
<path d="M320.9 62.2l.1 .6 .5 .4M321.4 62.9l-.2 .1M322.2 64.1l-.4 .1M336.5 61.8l-17.4 10M96.3 94.5v4.2M97.5 84.1l-29.5-35.3a1.49 1.49 0 0 0-2.4 1l30.7 36.7v4.1M97.5 84.1l29.6-35.3a1.49 1.49 0 0 1 2.4 1l-30.7 36.7v4.1M97.5 84.1v1.7l1.3 .7M97.5 93.8l-1.2 .7M97.5 85.8l-1.2 .7M201.9 86h.1M204.4 85.8l.1 .4"/>
<path d="M204.4 85.8a2.22 2.22 0 0 1-2.4 .6v-.4l-.1 .2 10.5 32.2M204.5 93l.1 1.1a.7 .7 0 0 0 1 .4l.8-.1 .6-.5M259.2 98.7a3.9 3.9 0 0 1 4.2 .4l38.5 40.2a2.47 2.47 0 0 1-2.2 2.5l-40.5-42.2-.2-.6zM262 94.3l37.9 39.5M262 94.2l-.2-.3a1.29 1.29 0 0 1 1.7-1l1.4 .2 1.3 .6 36 37.7M263.8 96.1l-4.4 2.5M264.8 88.8l-.2-.3a1.29 1.29 0 0 1 1.7-1l1.4 .2 1.2 .7 33.6 35M264.8 88.9l35.4 36.9M266.1 98.6l-2.1 1.2M266.5 90.7l-4.3 2.5M267.4 82.6a3.9 3.9 0 0 1 4.3 .4l31.1 32.4a2.47 2.47 0 0 1-2.3 2.4l-33-34.3-.2-.7zM268.9 93.2l-2.1 1.2"/>
<path d="M269.3 85.3l-4.4 2.5M271.2 95.6l-2.1 1.2M271.7 87.8l-2.2 1.2M273.6 98.1l-2.2 1.2M274 90.2l-2.1 1.2M276.4 92.7l-2.2 1.2M277.2 81.1a2.31 2.31 0 0 1 1.2 2.7l-3.8 2.2M278.7 95.1l-2.1 1.2M278.8 84a2.31 2.31 0 0 1 1.2 2.6l-3 1.9M279.8 80.8a1.59 1.59 0 0 0 0-2.7l-1-.5-3.4 .4-7.7 4.4M280 80.7a2.04 2.04 0 0 1 1.5 3l-3.4 .4M280.2 81.7a.67 .67 0 0 1 .8 .4 .67 .67 0 0 1-.1 .8l-.6-.5z"/>
<path d="M280.3 80.5h.1M280.4 80.5a2.01 2.01 0 0 1 1.4 3l-.3 .2M280.4 86.9a2.31 2.31 0 0 1 1.2 2.6l-2.3 1.5M280.5 81.7l.1 .5 .5 .4M281.6 83.6h.1M281.6 83.6a2.06 2.06 0 0 1 1.5 2.9l-.3 .1M281.8 84.6a.67 .67 0 0 1 .8 .3 .67 .67 0 0 1-.1 .8l-.6-.4zM281.9 83.4a2.14 2.14 0 0 1 1.7 2.8l-.6 .4M282 89.8a2.31 2.31 0 0 1 1.2 2.6l-.2 .2M282.1 84.6l.1 .5 .5 .4M282.8 86.7l-3.1 .3M283 92.7l-1.3 .7"/>
<path d="M283.2 86.5h.1M283.2 86.5a2.06 2.06 0 0 1 1.5 2.9l-3.4 .4M283.4 87.5a.67 .67 0 0 1 .8 .3 .67 .67 0 0 1-.2 .8l-.5-.4zM283.5 86.3a2.13 2.13 0 0 1 1.7 2.8l-.6 .4M283.7 87.4l.1 .6 .5 .4M284.8 89.4a2.05 2.05 0 0 1 1.5 2.9l-.3 .1M285 90.4a.67 .67 0 0 1 .7 .3 .67 .67 0 0 1-.1 .8l-.5-.4zM285.2 89.2h-.1M285.2 89.2a2.01 2.01 0 0 1 1.4 2.9l-.4 .3M285.3 90.3l.1 .6 .5 .4M286 92.4l-3.1 .3M360.1 85.8l2.6 2.6"/>
<path d="M361.5 83.1l-1.8-.1-2.3 .6-27.4 53.7M365.3 90.5l2.6 2.7-31.8 62.2M366.7 87.9l-31.9 62.3M366.7 87.8h-1.8l-2.2 .6-29.1 56.9M367.9 93.2l2.2-.6h1.9l-34.8 67.8M370.6 95.3l2.5 2.7M373.1 98l-34.6 67.6M373.2 98l2.2-.6 1.5-.1 .3 .2-37.5 73.1-.6 .2M96.3 102.5v4.2M97.4 118l.1 .2M97.5 101.9a2.97 2.97 0 0 1 .9-2.8l34.5-41.1a1.47 1.47 0 0 1 2.4 .9l-36.5 43.7M97.5 118.2l1.3 .4"/>
<path d="M97.5 101.9l1.3 .6v4.2M97.5 109.9l1.3 .7M97.5 101.9l-1.2 .6M97.5 109.9l-1.2 .7M97.5 118h.1M97.5 118.2l-1.2 .4M97.5 100.7l-.6-1.3-34.8-41.5a1.49 1.49 0 0 0-2.3 1l36.5 43.7M97.6 118l-.1 .2M98.8 110.6v4.1M98.8 118.6v27M207.2 101l.1 1.1a.7 .7 0 0 0 1 .5l.8-.2 .6-.5M209.7 101.9l.1 .4"/>
<path d="M209.8 109l.1 1.1a.7 .7 0 0 0 1 .5l.8-.2 .6-.4M212.3 109.9l.1 .4M212.4 118.4v28.1M212.4 117.1l.1 1.3M212.5 118.3l-.1 .1M214.9 118.2a2.13 2.13 0 0 1-2.4 .2M261 101.5l-4.4 2.5M263.4 103.9l-2.2 1.3M268.5 101l-2.2 1.2M300.5 117.9l28.8 23a2.02 2.02 0 0 0 2.4-.7M302.8 115.4l27.9 22.4 .7 1 .3 1.4M375.8 100.1l2.6 2.7"/>
<path d="M300 133.8l34.2 27.5a2.02 2.02 0 0 0 2.5-.7M300.2 125.8l31.5 25.3a2.01 2.01 0 0 0 2.5-.7l-.4-1.5M301.9 139.3l35.5 28.5M302.2 131.3l32.8 26.3M302.2 131.3l.1 .1M302.3 131.4a2.72 2.72 0 0 1-2.2 2.5l-.1-.1M302.5 123.4l30 24 1.3 1.5M302.5 123.4a2.47 2.47 0 0 1-2.3 2.4M95 146.9h.1M95 146.9a1.26 1.26 0 0 0 0 1.8 1.26 1.26 0 0 0 1.8 0l.7-.8M96.3 145.6l1.2 .5v1.8M97.5 147.9a1.95 1.95 0 0 0 1.8 1.1 1.26 1.26 0 0 0 1.1-.8 1.26 1.26 0 0 0-.4-1.3 1.26 1.26 0 0 1 0 1.8"/>
<path d="M98.8 145.6l-1.3 .5M98.8 145.6l1.2 1.3M100 148.7h.1M208.6 146.5v2.5M208.6 146.5h4.2a2.81 2.81 0 0 1 2.1 2.3l-.3 .2M208.6 149h5.9M208.7 146.5v2.5M214.9 148.7l-.3 .3M299.4 149.7l-43.1-45a1.29 1.29 0 0 1 1.7-1l1.4 .2 1.2 .6 41.1 42.8a2.47 2.47 0 0 1-2.3 2.4l39.7 31.9M299.7 141.8l37 29.7a2.02 2.02 0 0 0 2.5-.7M301.6 147.3l38.3 30.7M329.1 140.8l1.1 4.9"/>
<path d="M331.5 150.9l1.2 4.9M332.3 140l1.5 6M333.8 146v2.9M334.8 150.2l-.6 .2M334.8 150.2l1.5 6.3v2.6M335 157.6l1.3 1.5M336.3 159.1l.4 1.5M334 161.1l1.2 4.9M336.5 171.3l1.2 4.9M337.2 160.4l-.5 .2M337.3 160.4l1.5 6.3v2.6l-1.4-1.5M338.8 169.3l.4 1.5"/>
<path d="M339.7 170.6l1.5 6M339.9 178l1.4 1.4M341 175.8l37.4-73 1.8-.5 2.2-.1-40.3 78.8M341.2 176.5l.1 3M341.3 179.5l.3 1.5M53.9 192.3v46.3a.85 .85 0 0 0 .6 .7 .85 .85 0 0 0 .9-.4l.7-.6 .3-.9M56.4 194.7v42.7M56.8 192.3v43.6a.85 .85 0 0 0 .7 .7 .85 .85 0 0 0 .9-.3l.6-.6 .3-.9v-40.1M56.9 192.2a3.6 3.6 0 0 0 1.9 2.3l1 .2M59.8 192.3v41M59.8 192.2a3.6 3.6 0 0 0 1.9 2.3l1 .2M62.3 194.7v37.4"/>
<path d="M62.7 192.3v38.4M62.8 192.2a3.6 3.6 0 0 0 1.8 2.3l.5 .2M65.1 194.7h.5M65.2 194.7v34.8a1.88 1.88 0 0 1-2.3 1.7l-.2-.5M65.6 192.3v35.7a.85 .85 0 0 0 .6 .7 .85 .85 0 0 0 .9-.3l.7-.6 .3-.9v-32.2M65.7 192.2a3.6 3.6 0 0 0 1.9 2.3l.4 .2h5.4M73.8 192.2v6h-.4v-5.3M73.8 194.7h1.3M75.4 192.2v6h-.3v-5.3M75.4 194.7h1.4M77.1 192.2v6h-.3v-5.3M77.1 194.7h1.4"/>
<path d="M78.8 192.2v6h-.3v-5.3M78.8 194.7h1.4M80.2 192.9v5.3h.3v-6h-26.5a3.6 3.6 0 0 0 1.9 2.3l.9 .2M114.9 194.7h1.3M116.2 192.2v6h.4v-5.3M116.6 194.7h1.3M117.9 192.2v6h.4v-5.3M118.3 194.7h1.3M119.6 192.2v6h.4v-5.3M120 194.7h1.3M121.3 192.2v6h.4v-5.3M127 194.7v32.2a1.88 1.88 0 0 0 2.2 1.7l.3-.6"/>
<path d="M129.4 192.2a3.6 3.6 0 0 1-1.9 2.3l-.5 .2h-5.3M129.5 192.3v35.8M129.5 194.7h.5M129.9 194.7v34.8a1.88 1.88 0 0 0 2.3 1.7l.2-.5M132.3 192.2a3.6 3.6 0 0 1-1.9 2.3l-.4 .2M132.4 192.3v38.4M132.8 194.7v37.4a1.88 1.88 0 0 0 2.3 1.7l.2-.5M135.2 192.2a3.6 3.6 0 0 1-1.9 2.3l-.9 .2M135.3 192.3v41M135.7 194.7v40.1M138.2 192.2a3.6 3.6 0 0 1-1.9 2.3l-1 .2M138.2 192.3l.1 43.6a.85 .85 0 0 1-.7 .7 .85 .85 0 0 1-.9-.3l-.6-.6-.4-.9"/>
<path d="M138.7 194.7v42.7M141.1 192.2h-26.6v6h.4v-5.3M141.1 192.2a3.6 3.6 0 0 1-1.9 2.3l-1 .2M141.2 192.3v46.3a.85 .85 0 0 1-.7 .7 .85 .85 0 0 1-.9-.4l-.6-.6-.3-.9M338.8 181.4v29.2l-.6 1.1M341.6 181v.2M341.6 181.2l.5-.2v29.7l-.5 1M341.6 181v.1M341.6 181.2a2.01 2.01 0 0 1-2.5 .4M341.7 181l-.1 .2M341.7 181h-.1M333.4 212.4l5.9 3.4"/>
<path d="M338.1 207.8l.7 .4M338.1 207.8a2.03 2.03 0 0 0-2 2.4M338.2 211.7a4.8 4.8 0 0 0 1.1 4.2l.4-.2 1.7-3 .2-1M338.3 211.4l-3.3-1.9a1.91 1.91 0 0 0-1.6 2.9M338.8 210.6a3.4 3.4 0 0 0 2.8 1.1M341.1 213.3v.1M341.2 213.4h.1M342.1 210.1a2.52 2.52 0 0 1 1.9 3 2.07 2.07 0 0 1-2.8 .3M54.6 239.2h85.9M56.4 236.7h39.9M59.3 234.1h37M62.3 231.5h34"/>
<path d="M62.3 232.1a1.88 1.88 0 0 1-2.3 1.7l-.2-.5M65.2 228.8h31.1M68.1 226.2h29.3M94.7 234v.1M94.7 236.6v.1M96.3 228.7v.5M96.3 231.3v.5M96.3 234v.4M96.3 236.6v.5M96.3 229.2l.2 .6 1 1.1v.4M96.3 231.8l.2 .7 1 1.1v.4M96.3 234.4l.5 1.1 .7 .7"/>
<path d="M96.3 237.1l.2 .6 1 1.1v.4M97.5 239.2h.1zM97.5 236.2v.4M97.5 226.2v2.5M97.5 226.2h.1M97.5 226.2h29.5M97.5 231.3h-34.1M97.5 234h-37.1M97.5 236.6h-40M97.5 228.7h-31.2M97.5 231.3h34.2M97.5 234h37.1"/>
<path d="M97.5 228.7h31.3M97.5 236.6h40.1M98.8 228.7l-.3 1.1-1 1.1M98.8 231.3l-.3 1.2-1 1.1M98.8 234l-.3 1.1-1 1.1M98.8 236.6l-.3 1.1-1 1.1M98.8 228.8h31.1M98.8 231.5h34M98.8 234.1h36.9M98.8 236.7h39.9M100.4 234v.1M100.4 236.6v.1"/>
<circle cx="172.6" cy="33.7" r=".5"/>
</g>
<!-- layer: Visible Narrow -->
<g fill="none" stroke="#000" stroke-width=".25">
<path d="M319.1 56.7l-.4 .2M320.7 52l-.4 .2M322.3 56.4l-.3 .2M323.9 51.7l-.3 .1M275.5 78l-.3 .2M278.8 77.6l-.4 .3M314.3 70.8l-.4 .2M315.9 66.1l-.4 .2M317.5 61.4l-.4 .2M317.6 70.5l-.4 .2M319.2 65.8l-.4 .2M320.8 61.1l-.4 .2"/>
<path d="M280.4 80.5l-.4 .2M282 83.4l-.4 .2M283.6 86.3l-.4 .2M285.2 89.2l-.4 .2"/>
</g>
<!-- layer: Border -->
<g fill="none" stroke="#000" stroke-width=".25">
<path d="M15 .1h-15v15M20 10.1h390v276.9h-390zM65 5.1v5M115 5.1v5M165 5.1v5M215 5.1v10M265 5.1v5M315 5.1v5M365 5.1v5M405 .1h15v15M15 52.9h5M410 52.9h5"/>
<path d="M15 100.7h5M410 100.7h5M15 148.6h10M405 148.6h10M15 196.4h5M410 196.4h5M15 244.2h5M410 244.2h5M0 282.1v14.9h15M65 287v5M115 287v5M165 287v5"/>
<path d="M215 282.1v9.9M265 287v5M315 287v5M365 287v5M420 282.1v14.9h-15"/>
</g>
<!-- layer: TitleBlock -->
<path d="M230 240.1h180v46.9h-180zM230 250h180M254 240.1v9.9M288 240.1v46.9M349 240.1v46.9M288 260.1h122M349 277.1h61M359 277.1v9.9M395 277.1v9.9" fill="none" stroke="#000" stroke-width=".25"/>
<!-- layer: Dimensions -->
<g fill="none" stroke="#000" stroke-width=".25">
<path d="M55.6 25.3v23.7M59.1 27.3h17.9M80.5 25.3v23.7M161.9 30.1l-9.7 5.6M163.9 26.6l3.6 6.3M167.3 24.6l3.7 6.4M168.4 26.4l-3.5 2M169.3 35.9l-10.6 6.9M173 33.5l-.8 .5M174.1 23.6l-3.7 9.2M174.4 22.9l-3 1.7M176.6 26.7l28.1 11.4"/>
<path d="M178.9 29.7l-2.9 1.9M208.7 37.6l-3.7 9.1M39.4 49.2h12.5M41.4 52.7v11.7M167.9 52.7l-7.4 18.4M170.7 45.3l-12 6.7M203.9 50.2h29.7M231.6 53.7v28.8M39.4 67.9h12.5M142.5 69.6l13.1 10.9M164.5 70.5l37.4 15.1M211.8 70.4l-7.4 18.4"/>
<path d="M216.9 67h9.9M224.8 70.5v44.2M61.3 95.6v3.4M151.8 81.9l-37.8 45M203.9 86h29.7M59.3 102.5h35M59.3 107.3h35M61.3 102.5v4.8M61.3 110.8v18M77 118.6h17.3M100.3 119.9l13 11M216.9 118.2h9.9"/>
<path d="M79 122.1v20M224.8 121.7v20.9M77 145.6h17.3M92.3 150.9l-13.4 11.4M96.8 147l-1.8 1.6M102.2 142.4l-2.7 2.3M201.6 154h3.5M208.6 151v5M208.6 154h5.9M214.5 151v5M216.9 146.1h9.9M218 154h18.4"/>
<path d="M128.9 194.6h26M143.2 192.3h29.6M152.9 198.1v25.3M170.8 195.8v39.2M67.4 214.3v9.9M70.9 216.3h23.1M97.5 214.3v9.9M128.9 226.9h26M143.2 238.5h29.6M54.6 241.2v9.9M58.1 249.1h35.9M97.5 241.2v9.9"/>
</g>
<g fill="#000" stroke="#000" stroke-width=".25">
<path d="M55.6 27.3l3.5-.6v1.2zM77 26.7l3.5 .6-3.5 .6zM161.6 29.6l3.3-1.2-2.7 2.2zM169 35.5l3.2-1.5-2.6 2.4zM168.4 26.4l2.7-2.3 .6 1zM173 33.5l2.7-2.4 .6 1zM173.3 25.4l3.5 .8-.4 1.1zM204.9 37.6l3 1.8-3.4-.8zM41.4 49.2l.6 3.5h-1.1zM170.4 44.8l3.3-1.2-2.8 2.2zM231.6 50.2l.6 3.5h-1.2zM40.9 64.4h1.1l-.6 3.5z"/>
<path d="M161.3 69.2l3.4 .8-.4 1.1zM224.8 67l.6 3.5h-1.2zM60.7 99h1.2l-.6 3.5zM151.3 81.6l2.7-2.3-1.8 3zM202.1 85.1l3 1.8-3.4-.7zM231 82.5h1.2l-.6 3.5zM61.3 107.3l.6 3.5h-1.2zM224.2 114.7h1.2l-.6 3.5zM79 118.6l.6 3.5h-1.2zM113.6 126.5l.9 .8-2.7 2.3zM224.8 118.2l.6 3.5h-1.2zM78.4 142.1h1.2l-.6 3.5z"/>
<path d="M91.9 150.4l3.1-1.8-2.3 2.7zM99.1 144.2l.8 .9-3.1 1.9zM205.1 153.4l3.5 .6-3.5 .5zM214.5 154l3.5-.6v1.1zM224.2 142.6h1.2l-.6 3.5zM152.9 194.6l.5 3.5h-1.1zM170.8 192.3l.6 3.5h-1.1zM67.4 216.3l3.5-.6v1.2zM94 215.7l3.5 .6-3.5 .6zM152.3 223.4h1.1l-.5 3.5zM170.3 235h1.1l-.6 3.5zM54.6 249.1l3.5-.6v1.2z"/>
<path d="M94 248.5l3.5 .6-3.5 .6z"/>
</g>
<g font-size="7">
<text x="289" y="270.6">Chest Upper Link</text>
<text x="375.6" y="272.9">13</text>
</g>
<g font-size="4.9">
<text x="62" y="25.7">99.63</text>
<text x="184.1" y="28.1" transform="rotate(22 184.1 28.1)">149.34</text>
<text x="152.2" y="33.9" transform="rotate(-30 152.2 33.9)">16</text>
<text x="158.9" y="40.7" transform="rotate(-33 158.9 40.7)">Ø4</text>
<text x="158.9" y="50.1" transform="rotate(-29 158.9 50.1)">R5</text>
<text x="39.9" y="63.3" transform="rotate(-90 39.9 63.3)">74.7</text>
<text x="233.2" y="60.5" transform="rotate(90 233.2 60.5)">143.42</text>
<text x="176.7" y="73.8" transform="rotate(22 176.7 73.8)">189.14</text>
<text x="223.2" y="100" transform="rotate(-90 223.2 100)">204.74</text>
<text x="126.4" y="109.7" transform="rotate(-50 126.4 109.7)">262.79</text>
<text x="59.8" y="127.8" transform="rotate(-90 59.8 127.8)">19.14</text>
<text x="77.4" y="139.8" transform="rotate(-90 77.4 139.8)">107.98</text>
<text x="223.2" y="139.8" transform="rotate(-90 223.2 139.8)">111.87</text>
<text x="222.9" y="152.4">23.54</text>
<text x="78.8" y="160.2" transform="rotate(-40 78.8 160.2)">Ø10</text>
<text x="74.8" y="214.7">120.34</text>
<text x="151.3" y="218.4" transform="rotate(-90 151.3 218.4)">128.95</text>
<text x="169.3" y="223.1" transform="rotate(-90 169.3 223.1)">184.88</text>
<text x="69.8" y="247.6">171.8</text>
<text x="231" y="248.5">ME</text>
<text x="289" y="248.5">Subhashis Hansda</text>
<text x="350" y="248.5">Prof. Trushar Shah</text>
<text x="289" y="258.6">A3</text>
<text x="341.2" y="258.6">1:4</text>
<text x="377.7" y="285.5">-</text>
<text x="399.1" y="285.7">1/1</text>
</g>
<g font-size="3.5">
<text x="39" y="8.8">1</text>
<text x="89" y="8.8">2</text>
<text x="139" y="8.8">3</text>
<text x="189" y="8.8">4</text>
<text x="239" y="8.8">5</text>
<text x="289" y="8.8">6</text>
<text x="339" y="8.8">7</text>
<text x="389" y="8.8">8</text>
<text x="16.3" y="30.2">A</text>
<text x="411.3" y="30.2">A</text>
<text x="16.3" y="78">B</text>
<text x="411.3" y="78">B</text>
<text x="16.2" y="125.9">C</text>
<text x="411.2" y="125.9">C</text>
<text x="16.2" y="173.7">D</text>
<text x="411.2" y="173.7">D</text>
<text x="16.3" y="221.6">E</text>
<text x="411.3" y="221.6">E</text>
<text x="16.4" y="269.4">F</text>
<text x="411.4" y="269.4">F</text>
<text x="39" y="290.8">1</text>
<text x="89" y="290.8">2</text>
<text x="139" y="290.8">3</text>
<text x="189" y="290.8">4</text>
<text x="239" y="290.8">5</text>
<text x="289" y="290.8">6</text>
<text x="339" y="290.8">7</text>
<text x="389" y="290.8">8</text>
</g>
<g font-size="2.5">
<text x="231" y="242.9">Dept.</text>
<text x="255" y="242.9">Technical reference</text>
<text x="289" y="242.9">Created by</text>
<text x="350" y="242.9">Approved by</text>
<text x="289" y="252.8">Document type</text>
<text x="350" y="252.8">Document status</text>
<text x="289" y="262.9">Title</text>
<text x="350" y="262.9">DWG No.</text>
<text x="350" y="279.9">Rev.</text>
<text x="360" y="279.9">Date of issue</text>
<text x="396" y="279.9">Sheet</text>
</g>
</svg>
